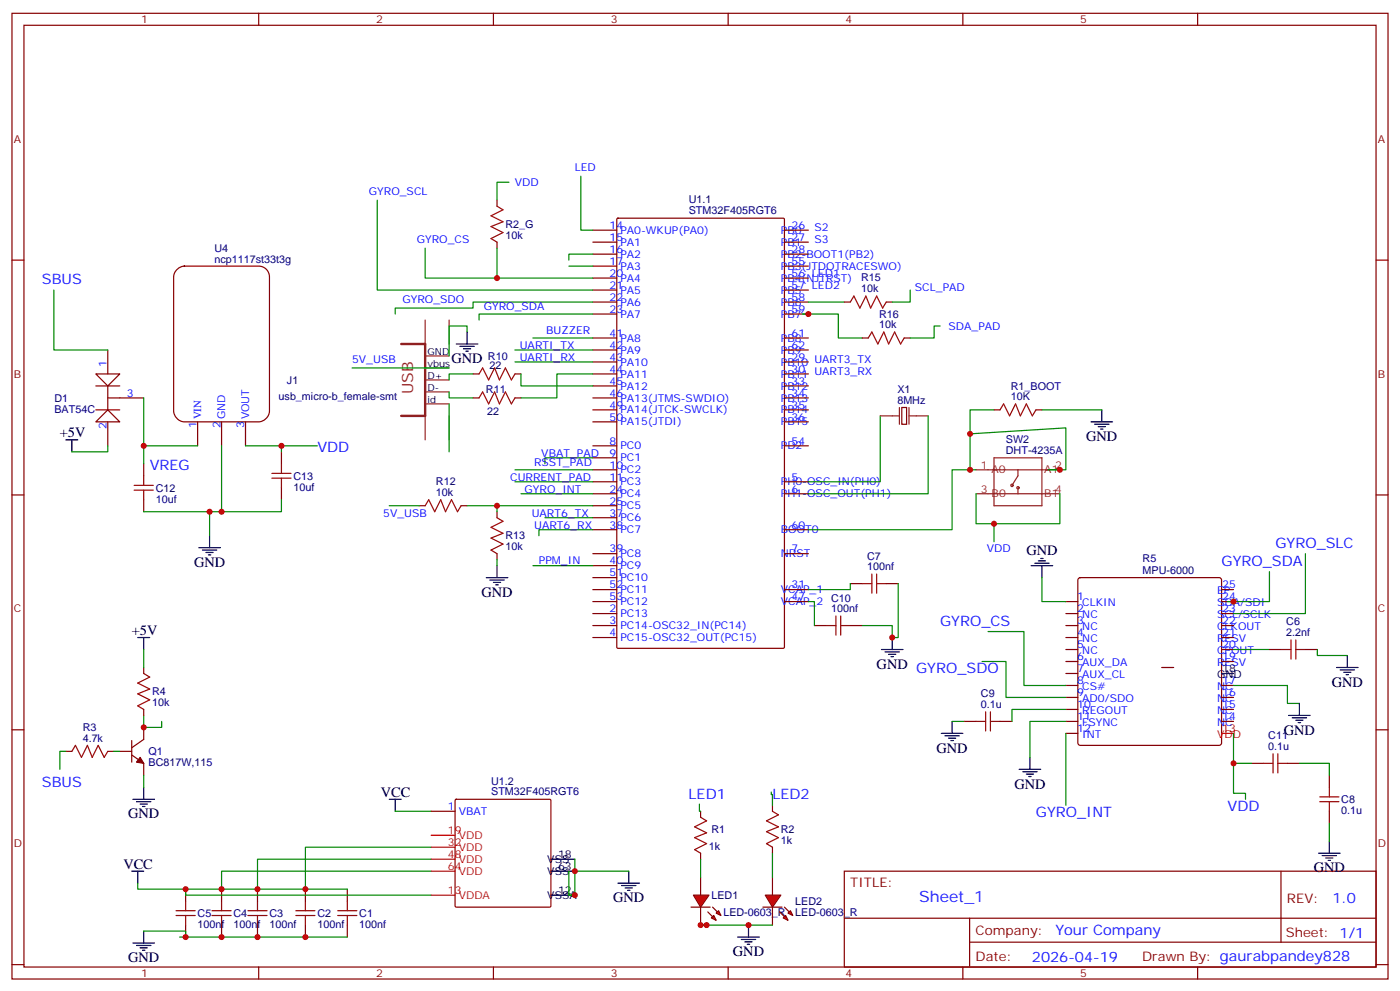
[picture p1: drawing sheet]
<svg xmlns="http://www.w3.org/2000/svg" width="412mm" height="292mm" viewBox="0 0 412 292" stroke-linecap="round" stroke-linejoin="round" font-family="sans-serif">
<g fill="none" stroke="#870000" stroke-width=".35">
<path d="M3.5 3.9h405.4v284.4h-405.4zM7.1 7.4h398.2v277.3h-398.2zM76.2 3.9v3.5M145.3 3.9v3.5M214.5 3.9v3.5M283.6 3.9v3.5M352.8 3.9v3.5M3.5 76.6h3.6M405.3 76.6h3.6M3.5 145.7h3.6M405.3 145.7h3.6M3.5 214.9h3.6"/>
<path d="M405.3 214.9h3.6M248.7 256.5h156.6v28.2h-156.6zM377.3 256.5v20.9M248.7 270.4h156.5M285.6 277.4h119.6M285.6 270.4v14.1M3.5 284h3.6M76.2 284.7v3.6M145.3 284.7v3.6M214.5 284.7v3.6M283.6 284.7v3.6M352.8 284.7v3.6"/>
<path d="M405.3 284h3.6"/>
</g>
<path d="M217.3 275.9h6.4M218.4 276.6h4.2M219.4 277.3h2.1M220.1 278h.7M220.5 272.4v3.5" fill="none" stroke="#000" stroke-width=".35"/>
<g fill="#f00" stroke="#870000" stroke-width=".35">
<path d="M204.3 263.6h4.5l-2.4 3.5z"/>
<path d="M203.6 267.1h5.6z"/>
</g>
<g fill="#870000" stroke="#870000" stroke-width=".35">
<path d="M209.9 267.1l1.4 1.4z"/>
<path d="M208.5 268.5l1.4 1.4z"/>
</g>
<g fill="#f00" stroke="#870000" stroke-width=".35">
<path d="M211 268.9l.7-.8 .7 1.5z"/>
<path d="M209.5 270.3l.8-.7 .7 1.4z"/>
</g>
<path d="M206.4 258.3v5.3M206.4 267.1v5.3" fill="none" stroke="#870000" stroke-width=".35"/>
<g fill="#f00" stroke="#870000" stroke-width=".35">
<path d="M225.4 263.6h4.6l-2.5 3.5z"/>
<path d="M224.7 267.1h5.7z"/>
</g>
<g fill="#870000" stroke="#870000" stroke-width=".35">
<path d="M231.1 267.1l1.4 1.4z"/>
<path d="M229.7 268.5l1.4 1.4z"/>
</g>
<g fill="#f00" stroke="#870000" stroke-width=".35">
<path d="M232.8 268.1l.7 1.5-1.4-.7z"/>
<path d="M231.4 269.6l.7 1.4-1.4-.7z"/>
</g>
<g fill="none" stroke="#870000" stroke-width=".35">
<path d="M174.6 67.8h7.1M174.6 71.3h7.1M174.6 74.8h7.1M174.6 78.4h7.1M181.7 64.4l.3-.2h48.7l.3 .2 .1 126.1-.2 .3-48.9 .1-.3-.2zM231.1 67.8h7M231.1 71.3h7M231.1 74.8h7M231.1 78.4h7M174.6 81.9h7.1M174.6 85.4h7.1M174.6 88.9h7.1"/>
<path d="M174.6 92.5h7.1M174.6 99.5h7.1M231.1 81.9h7M231.1 85.4h7M231.1 88.9h7M231.1 92.5h7M231.1 99.5h7M248.7 88.9h1.8M254 99.5h1.8M261.1 88.9h1.7M266.3 99.5h1.8M174.6 106.6h7.1"/>
<path d="M174.6 110.1h7.1M174.6 113.6h7.1M174.6 117.2h7.1M174.6 103h7.1M231.1 106.6h7M231.1 110.1h7M231.1 113.6h7M231.1 117.2h7M231.1 103h7M265.6 120h1.5v4.9h-1.5zM174.6 120.7h7.1M174.6 124.2h7.1"/>
<path d="M174.6 131.3h7.1M174.6 134.8h7.1M174.6 138.3h7.1M231.1 120.7h7M231.1 124.2h7M231.1 131.3h7M292.8 120.7h1.8M305.2 120.7h1.7M174.6 141.9h7.1M174.6 145.4h7.1M174.6 148.9h7.1M174.6 152.4h7.1"/>
<path d="M174.6 156h7.1M231.1 141.9h7M231.1 145.4h7M231.1 156h7M174.6 177.1h7.1M174.6 173.6h7.1M174.6 163h7.1M174.6 166.5h7.1M174.6 170.1h7.1M231.1 177.1h7M231.1 173.6h7M231.1 163h7"/>
<path d="M250.5 171.8h3.5M261.1 171.8h3.5M314 177.1h3.5M317.7 170.3l.5-.2h40.9l.5 .2 .2 .5v48l-.2 .5-.5 .2h-40.9l-.5-.3-.2-.4v-48zM359.8 177.1h3.6M359.8 173.6h3.6M42.3 196.5v1.8M174.6 180.7h7.1M174.6 184.2h7.1M174.6 187.7h7.1M239.9 184.2h3.5M250.5 184.2h3.5"/>
<path d="M314 180.7h3.5M314 184.2h3.5M314 187.7h3.5M314 191.2h3.5M314 194.8h3.5M314 198.3h3.5M342.2 196.5h3.5M359.8 180.7h3.6M359.8 184.2h3.6M359.8 187.7h3.6M359.8 191.2h3.6M359.8 194.8h3.6"/>
<path d="M373.9 191.2h3.6M384.5 191.2h3.6M38.8 218.1v6.3M42.3 208.9v1.7M42.3 214.2v3.5l-3.5 2.5M284 212.4h3.5M294.6 212.4h3.5M314 201.8h3.5M314 205.4h3.5M314 208.9h3.5M314 212.4h3.5M314 215.9h3.5"/>
<path d="M359.8 201.8h3.6M359.8 205.4h3.6M359.8 208.9h3.6M359.8 212.4h3.6M19.4 221.2h1.8M31.7 221.2h1.8M35.3 221.2h3.5M38.8 222.3l3.5 2.5v3.5M127 238.9h7.1M134.1 235.5l.3-.2h27.5l.3 .2 .1 31.2-.2 .3-27.7 .1-.3-.2zM206.4 238.9v1.7M227.5 237.1v1.8"/>
<path d="M368.7 224.8h3.5M379.2 224.8h3.6M391.6 228.3v3.5M391.6 238.9v3.5M206.4 251.2v1.8M227.5 249.4v1.8M227.5 258.3v5.3M54.7 261.8v3.5M54.7 272.4v3.5M65.3 261.8v3.5M65.3 272.4v3.5M75.8 261.8v3.5"/>
<path d="M75.8 272.4v3.5M90 261.8v3.5M90 272.4v3.5M102.3 261.8v3.5M102.3 272.4v3.5M227.5 267.1v5.3"/>
</g>
<g fill="none" stroke="#008700" stroke-width=".35">
<path d="M236.4 92.5h10.5v7h7.1M238.1 88.9h10.6M268.1 85.4v3.5h-5.3M276.9 96h-1.7v3.5h-7.1M259.3 122.4v19.5h-21.2M273.4 122.4v23h-35.3M285.8 138.3v-10.6l28.2-1.7v12.3h-5.3M287.5 138.3h-7v17.7h-42.4M292.8 120.7h-7v7M306.9 120.7h17.7M287.5 145.4v8.8h24.7v-8.8M292.8 154.2v5.3"/>
<path d="M238.1 177.1h1.8v7.1M250.5 171.8v1.8h-12.4M264.6 171.8v15.9h-1.8v-3.5h-8.8M306.9 170.1v7h7.1M373.9 168.3v8.8h-12.3M384.5 163v17.7h-21.1M42.3 191.2v5.3M289.3 194.8h7v10.6h17.7M291 185.9h10.6v15.9h12.4M363.4 191.2h10.5M388.1 191.2v1.8h8.8M42.3 210.6v3.6h5.3v-1.8"/>
<path d="M280.5 212.4h3.5M314 212.4h-10.6v10.6M314 208.9h-15.9v3.5M314 215.9v21.2M363.4 201.8h15.8v5.3h3.6M363.4 215.9v8.9h5.3M19.4 221.2h-1.8v5.3M33.5 221.2h1.8M42.3 228.3v3.5M116.4 238.9h10.6M363.4 224.8v8.8h3.5v1.7M382.8 224.8h8.8v3.5"/>
<path d="M127 256.5h-61.7v5.3M127 253h-51.2v8.8M127 249.4h-37v12.4M167.6 256.5v7.1h1.7v-7.1M169.3 253v3.5h15.9M206.4 253v5.3M227.5 251.2v7.1M391.6 242.4v5.3M40.6 260v1.8h14.1M42.3 274.1h12.4v1.8M52.9 275.9h49.4M102.3 261.8h-47.6v1.8h72.3"/>
<path d="M208.1 272.4h-1.7h21.1"/>
</g>
<g fill="none" stroke="#a10000" stroke-width=".35">
<path d="M250.5 88.9l1-1.7 1.8 3.5 1.8-3.5 1.4 3.5 1.7-3.5 1.8 3.5 1.1-1.8M255.8 99.5l1-1.7 1.8 3.5 1.7-3.5 1.5 3.5 1.7-3.5 1.8 3.5 1-1.8M294.6 120.7l1-1.8 1.8 3.5 1.8-3.5 1.4 3.5 1.7-3.5 1.8 3.5 1.1-1.7M254 171.8h2.8M256.8 169v5.7M258.2 171.8h2.9M258.2 169v5.7M42.3 198.3l1.8 1.1-3.5 1.7 3.5 1.8-3.5 1.4 3.5 1.8-3.5 1.7 1.7 1.1M243.4 184.2h2.8M246.2 181.4v5.6M247.6 184.2h2.9M247.6 181.4v5.6"/>
<path d="M377.5 191.2h2.8M380.3 188.4v5.7M381.7 191.2h2.8M381.7 188.4v5.7M287.5 212.4h2.8M290.3 209.6v5.6M291.7 212.4h2.9M291.7 209.6v5.6M21.2 221.2l1-1.7 1.8 3.5 1.8-3.5 1.4 3.5 1.7-3.5 1.8 3.5 1-1.8M227.5 238.9l1.8 1-3.5 1.8 3.5 1.8-3.5 1.4 3.5 1.7-3.5 1.8 1.7 1M372.2 224.8h2.8M375 221.9v5.7"/>
<path d="M376.4 224.8h2.8M376.4 221.9v5.7M388.8 236h5.6M388.8 234.6h5.6M391.6 231.8v2.8M391.6 236v2.9M206.4 240.6l1.7 1.1-3.5 1.8 3.5 1.7-3.5 1.4 3.5 1.8-3.5 1.8 1.8 1M51.9 269.6h5.6M51.9 268.1h5.6M54.7 265.3v2.8M54.7 269.6v2.8M62.4 269.6h5.7"/>
<path d="M62.4 268.1h5.7M65.3 265.3v2.8M65.3 269.6v2.8M73 269.6h5.7M73 268.1h5.7M75.8 265.3v2.8M75.8 269.6v2.8M87.1 269.6h5.7M87.1 268.1h5.7M90 265.3v2.8M90 269.6v2.8M99.5 269.6h5.6"/>
<path d="M99.5 268.1h5.6M102.3 265.3v2.8M102.3 269.6v2.8"/>
</g>
<g fill="none" stroke="#000" stroke-width=".35">
<path d="M321.4 124.2h6.3M322.4 124.9h4.3M323.5 125.6h2.1M324.2 126.3h.7M324.6 120.7v3.5M303.7 166.5h6.4M304.8 165.8h4.2M305.9 165.1h2.1M306.6 164.4h.7M306.9 166.5v3.6M40.6 187.7h3.5M42.3 187.7v3.5"/>
<path d="M259.6 191.2h6.4M260.7 191.9h4.2M261.8 192.7h2.1M262.5 193.4h.7M262.8 187.7v3.5M359.8 198.3h3.6M393.7 196.5h6.3M394.8 197.2h4.2M395.8 197.9h2.1M396.5 198.6h.7M396.9 193v3.5M277.3 215.9h6.3"/>
<path d="M278.3 216.6h4.3M279.4 217.3h2.1M280.1 218.1h.7M280.5 212.4v3.5M379.6 210.6h6.3M380.6 211.3h4.3M381.7 212.1h2.1M382.4 212.8h.7M382.8 207.1v3.5M39.2 235.3h6.3M40.2 236h4.2M41.3 236.7h2.1"/>
<path d="M42 237.5h.7M42.3 231.8v3.5M114.7 235.3h3.5M116.4 235.3v3.6M300.2 226.5h6.4M301.3 227.2h4.2M302.3 227.9h2.1M303 228.6h.7M303.4 223v3.5M38.8 256.5h3.5M40.6 256.5v3.5M162.3 253h7"/>
<path d="M162.3 256.5h7M185.2 256.5v3.5M388.4 251.2h6.4M389.5 251.9h4.2M390.5 252.6h2.1M391.2 253.3h.7M391.6 247.7v3.5M39.2 277.7h6.3M40.2 278.4h4.2M41.3 279.1h2.1M42 279.8h.7M42.3 274.1v3.6"/>
<path d="M162.3 263.6h7M182 260h6.4M183.1 260.7h4.2M184.1 261.4h2.2M184.9 262.1h.7"/>
</g>
<path d="M359.8 215.9h3.6M127 245.9h7.1M127 249.4h7.1M127 253h7.1M127 256.5h7.1M127 263.6h7.1" fill="none" stroke="#f00" stroke-width=".35"/>
<path d="M41.3 223l1 1.8-2.1-.4z" fill="#870000" stroke="#870000" stroke-width=".35"/>
<g fill="none" stroke="#8c2424" stroke-width=".35">
<path d="M264.9 120v4.9M267.8 120v4.9M259.3 122.4h5.6M267.8 122.4h5.6M287.5 138.3h24.7M292.8 134.8h14.1v14.1h-14.1zM299.9 138.3v1.8l-1.8 2.8M287.5 145.4h24.7M299.9 143.6v1.8"/>
<circle cx="298.1" cy="142.9" r=".35"/>
<circle cx="299.9" cy="143.6" r=".35"/>
</g>
<g fill="#fff" stroke="#870000" stroke-width=".35">
<path d="M28.2 110.1h7.1l-3.6 3.5z"/>
<path d="M28.2 124.2l3.5-3.5 3.6 3.5z"/>
</g>
<path d="M28.2 113.6h7.1M31.7 103v7.1M31.7 113.6v7.1M31.7 117.2h10.6M28.2 120.7h7.1M31.7 124.2v7.1" fill="none" stroke="#870000" stroke-width=".35"/>
<path d="M15.9 85.4v17.6h15.8M31.7 131.3v1.7h-10.5" fill="none" stroke="#008700" stroke-width=".35"/>
<path d="M19.4 129.5h3.5M21.2 129.5v3.5" fill="none" stroke="#000" stroke-width=".35"/>
<path d="M52 79.5a3.4 3.4 0 0 1 2.3-1.1h21.9a3.2 3.2 0 0 1 3.2 3.1v39.5a3.4 3.4 0 0 1-3.2 3.2h-21.9a3.4 3.4 0 0 1-3.1-3.2v-39.5l.1-.7z" fill="#fff" stroke="#870000" stroke-width=".35"/>
<g fill="none" stroke="#870000" stroke-width=".35">
<path d="M146.4 58.9v1.8M146.4 71.3v1.8M139.3 110.1h1.8M139.3 117.2h1.8M151.7 110.1h1.8M151.7 117.2h1.8M42.3 136.6v3.5M58.2 124.2v7.1M65.3 124.2v7.1M72.3 124.2v7.1M82.9 133v3.6M42.3 147.1v3.6"/>
<path d="M82.9 143.6v3.5M123.5 148.9h1.7M135.8 148.9h1.8M146.4 150.7v1.7M146.4 163v1.8"/>
</g>
<g fill="none" stroke="#008700" stroke-width=".35">
<path d="M111.1 58.9v26.5h63.5M149.9 53.7h-3.5v5.2M171.1 51.9v15.9h3.5M125.2 73.1v8.8h49.4M146.4 73.1v8.8M167.6 78.4h7M174.6 74.8h-7v1.8M137.6 97.8v-1.8h-5.3v8.8M157 99.5h17.6M174.6 88.9h-35.3v1.8h-22.9v1.8M174.6 92.5h-33.5v1.7M42.3 117.2v14.1h15.9"/>
<path d="M103.7 108.3h28.6M132.3 115.4v1.8h7M132.3 118.9v14.1M139.3 110.1h-7v1.8M151.7 103h22.9M151.7 106.6h22.9M153.5 110.1v3.5h21.1M174.6 110.1h-10.6v7.1h-10.5M42.3 131.3v5.3M65.3 131.3v19.4M72.3 131.3h10.6v1.7M82.9 131.3h10.6"/>
<path d="M151.7 138.3h22.9M174.6 134.8h-14.1v1.8M61.7 150.7v7M82.9 147.1v3.6h-40.6M114.7 148.9h8.8M137.6 148.9h37M146.4 148.9v1.8M151.7 141.9h22.9M153.5 145.4h21.1M160.5 152.4h14.1M174.6 156h-15.9v1.7M146.4 164.8v1.7"/>
<path d="M157 166.5h17.6M206 236.7v2.2h.4M227.2 233.2v.7h.3v3.2"/>
</g>
<g fill="none" stroke="#a10000" stroke-width=".35">
<path d="M146.4 60.7l1.8 1.1-3.6 1.7 3.6 1.8-3.6 1.4 3.6 1.8-3.6 1.7 1.8 1.1M141.1 110.1l1.1-1.8 1.7 3.6 1.8-3.6 1.4 3.6 1.8-3.6 1.7 3.6 1.1-1.8M141.1 117.2l1.1-1.8 1.7 3.5 1.8-3.5 1.4 3.5 1.8-3.5 1.7 3.5 1.1-1.7M80.1 139.4h5.6M82.9 136.6v2.8M39.5 144.3h5.7M39.5 142.9h5.7M42.3 140.1v2.8M42.3 144.3v2.8M80.1 140.8h5.6M82.9 140.8v2.8M125.2 148.9l1.1-1.8 1.8 3.6 1.7-3.6 1.4 3.6 1.8-3.6 1.8 3.6 1-1.8"/>
<path d="M146.4 152.4l1.8 1.1-3.6 1.8 3.6 1.7-3.6 1.4 3.6 1.8-3.6 1.8 1.8 1"/>
</g>
<g fill="none" stroke="#000" stroke-width=".35">
<path d="M137.6 97.8v3.5M134.4 101.3h6.4M135.5 102h4.2M136.5 102.7h2.1M137.2 103.4h.7M61.7 157.7v3.6M58.6 161.3h6.3M59.6 162h4.3M60.7 162.7h2.1M61.4 163.4h.7M143.2 170.1h6.4M144.3 170.8h4.2"/>
<path d="M145.3 171.5h2.2M146 172.2h.8M146.4 166.5v3.6"/>
</g>
<path d="M118.2 101.3h7v21.1h-7" fill="none" stroke="#8c2424" stroke-width=".71"/>
<path d="M125.2 94.2v7.1M132.3 94.2v7.1M125.2 104.8h7.1M125.2 108.3h7.1M125.2 111.9h7.1M125.2 115.4h7.1M125.2 118.9h7.1M125.2 122.4v7.1M132.3 122.4v7.1" fill="none" stroke="#8c2424" stroke-width=".35"/>
<g fill="#c00">
<circle cx="206.4" cy="272.4" r=".88"/>
<circle cx="208.1" cy="272.4" r=".88"/>
<circle cx="220.5" cy="272.4" r=".88"/>
<circle cx="169.3" cy="256.5" r=".88"/>
<circle cx="169.3" cy="263.6" r=".88"/>
<circle cx="90" cy="275.9" r=".88"/>
<circle cx="75.8" cy="275.9" r=".88"/>
<circle cx="65.3" cy="275.9" r=".88"/>
<circle cx="90" cy="261.8" r=".88"/>
<circle cx="75.8" cy="261.8" r=".88"/>
<circle cx="65.3" cy="261.8" r=".88"/>
<circle cx="54.7" cy="275.9" r=".88"/>
<circle cx="54.7" cy="261.8" r=".88"/>
<circle cx="42.3" cy="214.2" r=".88"/>
<circle cx="363.4" cy="224.8" r=".88"/>
<circle cx="238.1" cy="92.5" r=".88"/>
<circle cx="285.8" cy="138.3" r=".88"/>
<circle cx="312.2" cy="138.3" r=".88"/>
<circle cx="285.8" cy="127.7" r=".88"/>
<circle cx="292.8" cy="154.2" r=".88"/>
<circle cx="262.8" cy="187.7" r=".88"/>
<circle cx="42.3" cy="131.3" r=".88"/>
<circle cx="65.3" cy="150.7" r=".88"/>
<circle cx="61.7" cy="150.7" r=".88"/>
<circle cx="146.4" cy="81.9" r=".88"/>
<circle cx="146.4" cy="148.9" r=".88"/>
<circle cx="82.9" cy="131.3" r=".88"/>
<circle cx="363.4" cy="177.1" r=".88"/>
</g>
<text font-size="4.6" fill="#8d2323" x="121.7" y="116.1" transform="rotate(-90 121.7 116.1)">USB</text>
<text font-size="4.6" fill="#00f" x="270.8" y="265.5">Sheet_1</text>
<g font-size="4.2" fill="#00f">
<text x="12.3" y="83.6">SBUS</text>
<text x="93.5" y="133">VDD</text>
<text x="44.1" y="138.3">VREG</text>
<text x="375.7" y="161.3">GYRO_SLC</text>
<text x="359.8" y="166.5">GYRO_SDA</text>
<text x="276.9" y="184.2">GYRO_CS</text>
<text x="269.9" y="198.3">GYRO_SDO</text>
<text x="12.3" y="231.8">SBUS</text>
<text x="202.8" y="235.3">LED1</text>
<text x="227.5" y="235.3">LED2</text>
<text x="361.6" y="238.9">VDD</text>
<text x="305.2" y="240.6">GYRO_INT</text>
<text x="392.5" y="265.8">1.0</text>
<text x="310.9" y="275.3">Your Company</text>
<text x="304" y="283.1">2026-04-19</text>
</g>
<g font-size="4.2">
<text x="133" y="106.9">GND</text>
<text x="17.6" y="128.8">+5V</text>
<text x="320" y="129.9">GND</text>
<text x="57.1" y="166.9">GND</text>
<text x="302.3" y="163.3">GND</text>
<text x="141.8" y="175.7">GND</text>
<text x="38.8" y="187">+5V</text>
<text x="258.2" y="196.9">GND</text>
<text x="392.3" y="202.2">GND</text>
<text x="275.9" y="221.6">GND</text>
<text x="378.2" y="216.3">GND</text>
<text x="298.8" y="232.2">GND</text>
<text x="112.2" y="234.6">VCC</text>
<text x="37.7" y="241">GND</text>
<text x="36.3" y="255.8">VCC</text>
<text x="387" y="256.9">GND</text>
<text x="180.6" y="265.7">GND</text>
<text x="215.9" y="281.6">GND</text>
<text x="37.7" y="283.3">GND</text>
</g>
<g font-size="3.9" fill="#800">
<text x="250.5" y="261.1">TITLE:</text>
<text x="379.1" y="265.8">REV:</text>
<text x="287.4" y="275.3">Company:</text>
<text x="378.7" y="275.9">Sheet: 1/1</text>
<text x="287.4" y="283">Date:</text>
<text x="336.4" y="283.1">Drawn By: gaurabpandey828</text>
</g>
<g font-size="3.2" fill="#800">
<text x="41.6" y="6.9">1</text>
<text x="110.8" y="6.9">2</text>
<text x="179.9" y="6.9">3</text>
<text x="249.1" y="6.9">4</text>
<text x="318.2" y="6.9">5</text>
<text x="4.1" y="42">A</text>
<text x="405.9" y="42">A</text>
<text x="4.1" y="111.2">B</text>
<text x="405.9" y="111.2">B</text>
<text x="4.1" y="180.3">C</text>
<text x="405.9" y="180.3">C</text>
<text x="4.1" y="249.4">D</text>
<text x="405.9" y="249.4">D</text>
<text x="41.6" y="287.7">1</text>
<text x="110.8" y="287.7">2</text>
<text x="179.9" y="287.7">3</text>
<text x="249.1" y="287.7">4</text>
<text x="318.2" y="287.7">5</text>
</g>
<g font-size="3.2" fill="#00f">
<text x="169.3" y="50.5">LED</text>
<text x="108.7" y="57.5">GYRO_SCL</text>
<text x="151.7" y="54.7">VDD</text>
<text x="122.8" y="71.6">GYRO_CS</text>
<text x="179.6" y="67.4">14</text>
<text x="179.6" y="70.9">15</text>
<text x="182.7" y="68.8">PA0-WKUP(PA0)</text>
<text x="230" y="68.8">PB0</text>
<text x="233.2" y="67.4">26</text>
<text x="233.2" y="70.9">27</text>
<text x="239.9" y="68.1">S2</text>
<text x="239.9" y="71.6">S3</text>
<text x="179.6" y="74.5">16</text>
<text x="179.6" y="78">17</text>
<text x="182.7" y="72.4">PA1</text>
<text x="182.7" y="75.9">PA2</text>
<text x="230" y="72.4">PB1</text>
<text x="230" y="75.9">PB2-BOOT1(PB2)</text>
<text x="233.2" y="74.5">28</text>
<text x="233.2" y="78">55</text>
<text x="179.6" y="81.5">20</text>
<text x="182.7" y="79.4">PA3</text>
<text x="182.7" y="82.9">PA4</text>
<text x="230" y="79.4">PB3(JTDOTRACESWO)</text>
<text x="230" y="82.9">PB4(NJTRST)</text>
<text x="233.2" y="81.5">56 LED1</text>
<text x="118.5" y="89.3">GYRO_SDO</text>
<text x="179.6" y="85.1">21</text>
<text x="179.6" y="88.6">22</text>
<text x="182.7" y="86.5">PA5</text>
<text x="182.7" y="90">PA6</text>
<text x="230" y="86.5">PB5</text>
<text x="230" y="90">PB6</text>
<text x="233.2" y="85.1">57 LED2</text>
<text x="233.2" y="88.6">58</text>
<text x="269.5" y="85.8">SCL_PAD</text>
<text x="142.5" y="91.4">GYRO_SDA</text>
<text x="179.6" y="92.1">23</text>
<text x="182.7" y="93.5">PA7</text>
<text x="230" y="93.5">PB7</text>
<text x="233.2" y="92.1">59</text>
<text x="160.9" y="98.5">BUZZER</text>
<text x="179.6" y="99.2">41</text>
<text x="182.7" y="100.6">PA8</text>
<text x="230" y="100.6">PB8</text>
<text x="233.2" y="99.2">61</text>
<text x="279.4" y="97">SDA_PAD</text>
<text x="31.4" y="108" transform="rotate(-90 31.4 108)">1</text>
<text x="103.7" y="106.9">5V_USB</text>
<text x="153.1" y="102.7">UARTI_TX</text>
<text x="153.1" y="106.2">UARTI_RX</text>
<text x="179.6" y="102.7">42</text>
<text x="179.6" y="106.2">43</text>
<text x="182.7" y="104.1">PA9</text>
<text x="182.7" y="107.6">PA10</text>
<text x="230" y="107.6">PB10 UART3_TX</text>
<text x="230" y="104.1">PB9</text>
<text x="233.2" y="106.2">29</text>
<text x="233.2" y="102.7">62</text>
<text x="179.6" y="109.7">44</text>
<text x="179.6" y="113.3">45</text>
<text x="182.7" y="111.2">PA11</text>
<text x="230" y="111.2">PB11 UART3_RX</text>
<text x="233.2" y="109.7">30</text>
<text x="233.2" y="113.3">33</text>
<text x="37.4" y="116.8">3</text>
<text x="179.6" y="116.8">46</text>
<text x="182.7" y="114.7">PA12</text>
<text x="182.7" y="118.2">PA13(JTMS-SWDIO)</text>
<text x="230" y="114.7">PB12</text>
<text x="230" y="118.2">PB13</text>
<text x="233.2" y="116.8">34</text>
<text x="57.9" y="126" transform="rotate(-90 57.9 126)">1</text>
<text x="59.3" y="123.5" transform="rotate(-90 59.3 123.5)">VIN</text>
<text x="64.9" y="126" transform="rotate(-90 64.9 126)">2</text>
<text x="66.3" y="123.5" transform="rotate(-90 66.3 123.5)">GND</text>
<text x="72" y="126" transform="rotate(-90 72 126)">3</text>
<text x="73.4" y="123.5" transform="rotate(-90 73.4 123.5)">VOUT</text>
<text x="179.6" y="120.3">49</text>
<text x="179.6" y="123.9">50</text>
<text x="182.7" y="121.7">PA14(JTCK-SWCLK)</text>
<text x="182.7" y="125.3">PA15(JTDI)</text>
<text x="230" y="121.7">PB14</text>
<text x="230" y="125.3">PB15</text>
<text x="233.2" y="120.3">35</text>
<text x="233.2" y="123.9">36</text>
<text x="31.4" y="126.3" transform="rotate(-90 31.4 126.3)">2</text>
<text x="179.6" y="130.9">8</text>
<text x="233.2" y="130.9">54</text>
<text x="157.3" y="137.3">RSST_PAD</text>
<text x="159.5" y="134.4">VBAT_PAD</text>
<text x="179.6" y="134.4">9</text>
<text x="179.6" y="138">10</text>
<text x="182.7" y="132.3">PC0</text>
<text x="182.7" y="135.9">PC1</text>
<text x="230" y="132.3">PD2</text>
<text x="150.3" y="141.5">CURRENT_PAD</text>
<text x="179.6" y="141.5">11</text>
<text x="182.7" y="139.4">PC2</text>
<text x="182.7" y="142.9">PC3</text>
<text x="230" y="142.9">PH0-OSC_IN(PH0)</text>
<text x="233.2" y="141.5">5</text>
<text x="154.5" y="145">GYRO_INT</text>
<text x="179.6" y="145">24</text>
<text x="179.6" y="148.6">25</text>
<text x="182.7" y="146.4">PC4</text>
<text x="182.7" y="150">PC5</text>
<text x="230" y="146.4">PH1-OSC_OUT(PH1)</text>
<text x="233.2" y="145">6</text>
<text x="112.9" y="152.1">5V_USB</text>
<text x="156.6" y="152.1">UART6_TX</text>
<text x="157.3" y="155.6">UART6_RX</text>
<text x="179.6" y="152.1">37</text>
<text x="179.6" y="155.6">38</text>
<text x="182.7" y="153.5">PC6</text>
<text x="233.2" y="155.6">60</text>
<text x="182.7" y="157">PC7</text>
<text x="230" y="157">BOOT0</text>
<text x="158.7" y="166.2">PPM_IN</text>
<text x="179.6" y="162.7">39</text>
<text x="179.6" y="166.2">40</text>
<text x="182.7" y="164.1">PC8</text>
<text x="182.7" y="167.6">PC9</text>
<text x="230" y="164.1">NRST</text>
<text x="233.2" y="162.7">7</text>
<text x="290.7" y="162.7">VDD</text>
<text x="179.6" y="169.7">51</text>
<text x="179.6" y="173.2">52</text>
<text x="182.7" y="171.1">PC10</text>
<text x="233.2" y="173.2">31</text>
<text x="360" y="173.2">25</text>
<text x="179.6" y="176.8">53</text>
<text x="182.7" y="174.7">PC11</text>
<text x="182.7" y="178.2">PC12</text>
<text x="230" y="174.7">VCAP_1</text>
<text x="230" y="178.2">VCAP_2</text>
<text x="233.2" y="176.8">47</text>
<text x="317.3" y="176.8">1</text>
<text x="318.8" y="178.5">CLKIN</text>
<text x="358.5" y="178.5">SDA/SDI</text>
<text x="358.5" y="175">EP</text>
<text x="360" y="176.8">24</text>
<text x="179.6" y="180.3">2</text>
<text x="179.6" y="183.8">3</text>
<text x="182.7" y="181.7">PC13</text>
<text x="182.7" y="185.2">PC14-OSC32_IN(PC14)</text>
<text x="317.3" y="180.3">2</text>
<text x="317.3" y="183.8">3</text>
<text x="318.8" y="182.1">NC</text>
<text x="318.8" y="185.6">NC</text>
<text x="358.5" y="185.6">CLKOUT</text>
<text x="358.5" y="182.1">SCL/SCLK</text>
<text x="360" y="183.8">22</text>
<text x="360" y="180.3">23</text>
<text x="179.6" y="187.4">4</text>
<text x="182.7" y="188.8">PC15-OSC32_OUT(PC15)</text>
<text x="317.3" y="187.4">4</text>
<text x="317.3" y="190.9">5</text>
<text x="318.8" y="189.1">NC</text>
<text x="358.5" y="189.1">RESV</text>
<text x="360" y="190.9">20</text>
<text x="360" y="187.4">21</text>
<text x="317.3" y="194.4">6</text>
<text x="317.3" y="197.9">7</text>
<text x="318.8" y="192.7">NC</text>
<text x="318.8" y="196.2">AUX_DA</text>
<text x="358.5" y="196.2">RESV</text>
<text x="358.5" y="192.7">CPOUT</text>
<text x="360" y="194.4">19</text>
<text x="317.3" y="201.5">8</text>
<text x="318.8" y="199.7">AUX_CL</text>
<text x="318.8" y="203.2">CS#</text>
<text x="358.5" y="203.2">NC</text>
<text x="360" y="201.5">17</text>
<text x="317.3" y="205">9</text>
<text x="317.3" y="208.5">10</text>
<text x="318.8" y="206.8">AD0/SDO</text>
<text x="358.5" y="206.8">NC</text>
<text x="360" y="208.5">15</text>
<text x="360" y="205">16</text>
<text x="317.3" y="212.1">11</text>
<text x="317.3" y="215.6">12</text>
<text x="318.8" y="210.3">REGOUT</text>
<text x="318.8" y="213.8">FSYNC</text>
<text x="358.5" y="213.8">NC</text>
<text x="358.5" y="210.3">NC</text>
<text x="360" y="212.1">14</text>
<text x="318.8" y="217.3">INT</text>
<text x="131.9" y="238.5">1</text>
<text x="135.1" y="239.9">VBAT</text>
</g>
<g font-size="3.2" fill="#000080">
<text x="202.9" y="59.8">U1.1</text>
<text x="202.9" y="63">STM32F405RGT6</text>
<text x="148.9" y="70.3">10k</text>
<text x="148.9" y="67.2">R2_G</text>
<text x="63.2" y="77.3">ncp1117st33t3g</text>
<text x="63.2" y="74.2">U4</text>
<text x="253.7" y="82.9">R15</text>
<text x="253.7" y="86.1">10k</text>
<text x="258.9" y="93.6">R16</text>
<text x="258.9" y="96.7">10k</text>
<text x="143.7" y="105.9">R10</text>
<text x="84.5" y="113">J1</text>
<text x="144.2" y="108.7">22</text>
<text x="16" y="118.4">D1</text>
<text x="82.1" y="117.9">usb_micro-b_female-smt</text>
<text x="143.2" y="115.8">R11</text>
<text x="264.3" y="118.9">8MHz</text>
<text x="264.3" y="115.8">X1</text>
<text x="297.8" y="117.9">10K</text>
<text x="297.8" y="114.7">R1_BOOT</text>
<text x="16" y="121.5">BAT54C</text>
<text x="143.5" y="122.1">22</text>
<text x="296.3" y="130.5">SW2</text>
<text x="296.3" y="133.6">DHT-4235A</text>
<text x="86.4" y="141.3">C13</text>
<text x="128.4" y="142.9">R12</text>
<text x="45.9" y="148">10uf</text>
<text x="45.9" y="144.8">C12</text>
<text x="86.4" y="144.4">10uf</text>
<text x="128.4" y="146.1">10k</text>
<text x="148.9" y="158.8">R13</text>
<text x="148.9" y="162">10k</text>
<text x="255.4" y="168">100nf</text>
<text x="255.4" y="164.8">C7</text>
<text x="336.6" y="165.6">R5</text>
<text x="336.6" y="168.9">MPU-6000</text>
<text x="244.8" y="177.2">C10</text>
<text x="244.8" y="180.3">100nf</text>
<text x="378.9" y="184.1">C6</text>
<text x="378.9" y="187.4">2.2nf</text>
<text x="44.8" y="207.9">10k</text>
<text x="44.8" y="204.7">R4</text>
<text x="288.9" y="208.5">0.1u</text>
<text x="288.9" y="205.3">C9</text>
<text x="24.4" y="215.2">R3</text>
<text x="24.4" y="218.4">4.7k</text>
<text x="373.6" y="220.9">0.1u</text>
<text x="373.6" y="217.6">C11</text>
<text x="43.7" y="225.6">BC817W,115</text>
<text x="43.7" y="222.3">Q1</text>
<text x="144.7" y="231.2">U1.2</text>
<text x="144.7" y="234.2">STM32F405RGT6</text>
<text x="395.1" y="239.7">0.1u</text>
<text x="395.1" y="236.4">C8</text>
<text x="209.6" y="245.3">R1</text>
<text x="230" y="245.3">R2</text>
<text x="208.8" y="250.2">1k</text>
<text x="230" y="248.4">1k</text>
<text x="58.2" y="269.9">C5</text>
<text x="68.8" y="269.9">C4</text>
<text x="79.4" y="269.9">C3</text>
<text x="93.5" y="269.9">C2</text>
<text x="105.8" y="269.9">C1</text>
<text x="209.5" y="264.7">LED1</text>
<text x="213.1" y="269.6">LED-0603_R</text>
<text x="234.2" y="269.6">LED-0603_R</text>
<text x="234.2" y="266.5">LED2</text>
<text x="58.2" y="273.2">100nf</text>
<text x="68.8" y="273.2">100nf</text>
<text x="79.4" y="273.2">100nf</text>
<text x="93.5" y="273.2">100nf</text>
<text x="105.8" y="273.2">100nf</text>
</g>
<g font-size="3.2" fill="#8d2323">
<text x="288.9" y="138">1</text>
<text x="310.8" y="138">2</text>
<text x="292.1" y="139.4">A0</text>
<text x="307.6" y="139.4">A1</text>
<text x="288.9" y="145">3</text>
<text x="292.1" y="146.4">B0</text>
<text x="307.6" y="146.4">B1</text>
<text x="310.8" y="145">4</text>
</g>
<g font-size="3.2">
<text x="360" y="197.9">18</text>
<text x="358.5" y="199.7">GND</text>
<text x="161.2" y="254">VSS</text>
<text x="161.2" y="257.6">VSS</text>
<text x="164.4" y="252.6">18</text>
<text x="164.4" y="256.2">63</text>
<text x="164.4" y="263.2">12</text>
<text x="161.2" y="264.6">VSSA</text>
</g>
<g font-size="3.2" fill="#f00">
<text x="360" y="215.6">13</text>
<text x="358.5" y="217.3">VDD</text>
<text x="131.9" y="245.6">19</text>
<text x="131.9" y="249.1">32</text>
<text x="135.1" y="247">VDD</text>
<text x="135.1" y="250.5">VDD</text>
<text x="131.9" y="252.6">48</text>
<text x="131.9" y="256.2">64</text>
<text x="135.1" y="254">VDD</text>
<text x="135.1" y="257.6">VDD</text>
<text x="131.9" y="263.2">13</text>
<text x="135.1" y="264.6">VDDA</text>
</g>
<g font-size="2.8">
<text x="125.9" y="104.5">GND</text>
<text x="125.9" y="108">vbus</text>
<text x="125.9" y="111.5">D+</text>
<text x="125.9" y="115">D-</text>
<text x="125.9" y="118.6">id</text>
</g>
</svg>
